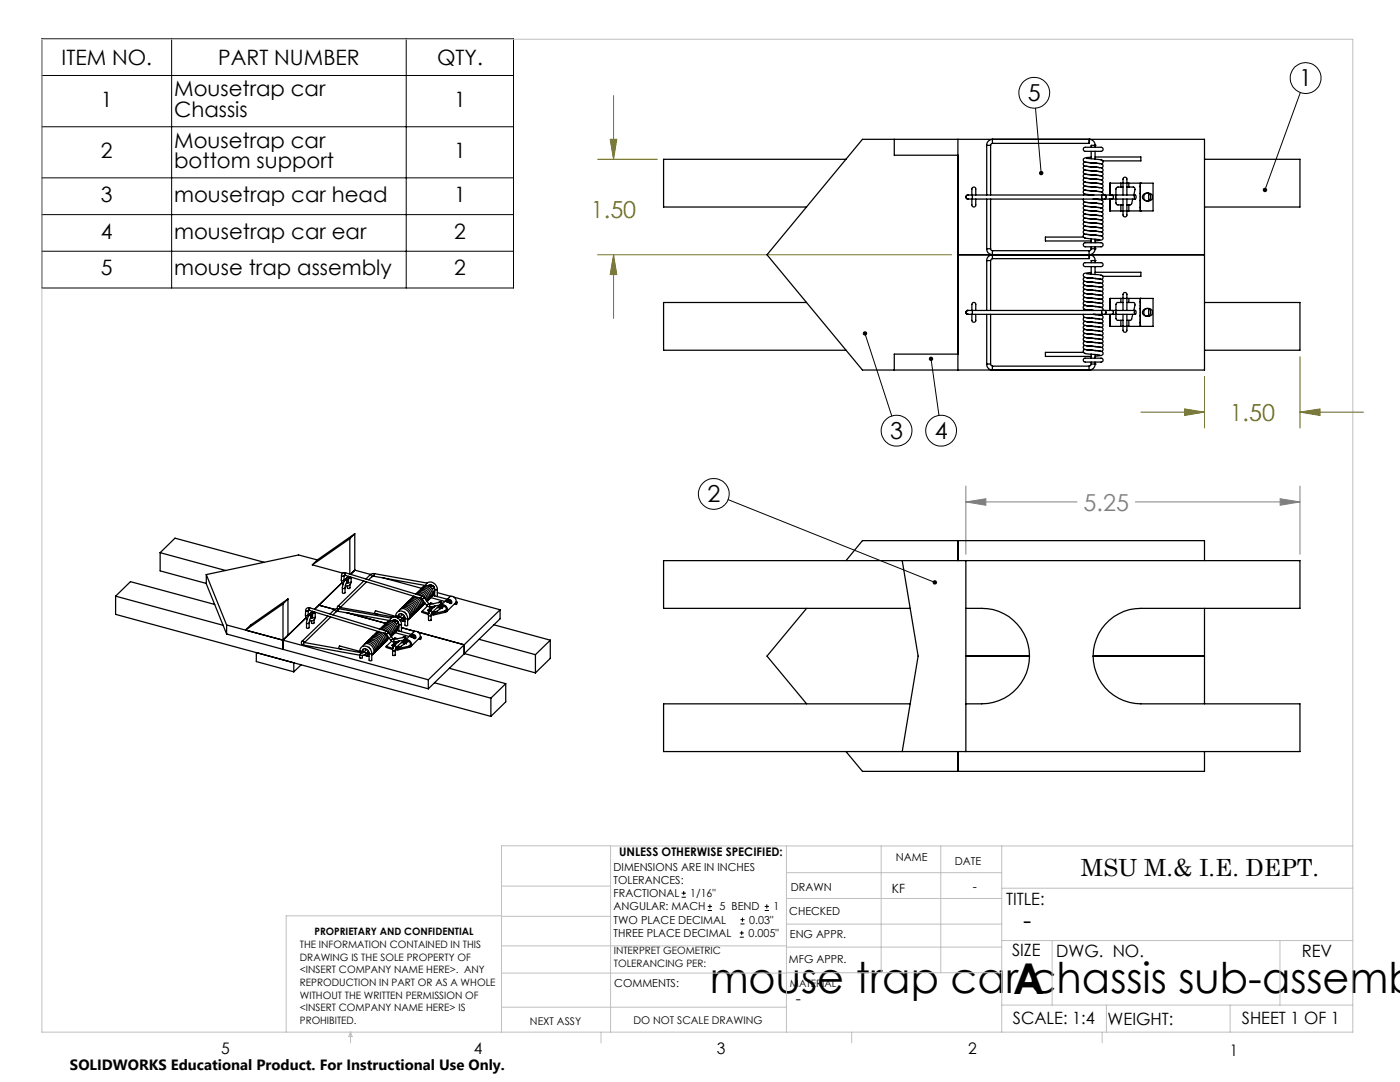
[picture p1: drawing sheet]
<svg xmlns="http://www.w3.org/2000/svg" width="279mm" height="216mm" viewBox="0 0 279 216" stroke-linecap="round" stroke-linejoin="round" font-family="sans-serif">
<g fill="none" stroke="#000" stroke-width=".2">
<path d="M8.4 7.7h94.1v49.8h-94.1zM8.4 15.1h94.1M34.3 7.7v49.8M81.1 7.7v49.8M259.5 18.5l-7.1 19.4M8.4 25.3h94.1M8.4 35.5h94.1M206.7 21.6l1.1 12.9M8.4 42.8h94.1M8.4 50.1h94.1M172.6 66.5l5.4 16.5M185.8 71.6l1.6 11.3"/>
<path d="M145.3 99.7l41.2 16.5M136 179h.9M136 178.2h.9M136.5 177.8v.8M141.3 181.7h.8M141.3 180.9h.8M141.7 180.4v.9M147.6 187h.8M147.6 186.2h.8M147.8 184.4h.8M147.8 183.5h.8M148 185.7v.9"/>
<path d="M148.2 183.1v.8M152.6 181.7h.9M152.6 180.9h.9M153 180.4v.9"/>
<circle cx="206.4" cy="18.5" r="3.1"/>
<circle cx="260.6" cy="15.6" r="3.1"/>
<circle cx="142.4" cy="98.5" r="3.1"/>
<circle cx="178.9" cy="86" r="3.1"/>
<circle cx="187.8" cy="85.9" r="3.1"/>
</g>
<path d="M122.4 19.1v12.7M119.3 31.8h11.9M121.8 27.8h1.3l-.7 4zM119.3 50.8h70.6M122.4 50.8l.7 4h-1.3zM122.4 50.8v12.7M240.4 75.1v10.3M259.4 71.2v14.2M227.7 82.2h12.7M236.4 81.6l4 .6-4 .7zM259.4 82.2l4-.6v1.3zM259.4 82.2h12.7" fill="none" stroke="#808000" stroke-width=".2"/>
<path d="M192.8 97v13.6M255.5 99.5l3.9 .7-3.9 .6zM259.4 97v13.6M192.8 100.2l3.9-.7v1.3zM192.8 100.2h22.1M226.6 100.2h32.8" fill="none" stroke="#808080" stroke-width=".2"/>
<g fill="none" stroke="#c0c0c0" stroke-width=".2">
<path d="M8.4 7.8h261.6v198.2h-261.6zM100.1 176.8h21.7M121.8 168.8v37.2M157 168.8v37.2M157 179.3h42.9M157 174.1h42.9M175.9 168.8v25.3M187.7 168.8v25.3M199.9 177.2h70.1M199.9 168.8v37.2M270 168.8h-169.9v37.2M100.1 194.2h56.9"/>
<path d="M100.1 188.7h56.9M100.1 182.8h21.7M100.1 182.7h-43v23.3M157 194.1h42.9M157 184.4h42.9M157 189h42.9M199.9 187.7h70.1M210 187.7v12.9M255.4 187.7v12.9M70 206v2.1M70 206l.3 .8h-.7zM100.1 201h56.9"/>
<path d="M119.9 206v2.1M170 206v2.1M199.9 200.6h70.1M220 206v2.1M220.8 200.6v5.4M245.5 200.6v5.4"/>
</g>
<path d="M252.2 37.5l-.1 .2a.42 .42 0 0 0 .2 .6l.1-.4-.1 .4a.44 .44 0 0 0 .6-.5 .44 .44 0 0 0-.7-.3zM185.4 71.4a.45 .45 0 0 0 .3 .6 .45 .45 0 0 0 .5-.4 .45 .45 0 0 0-.5-.4l.1 .4-.1-.4zM172.4 66.1a.44 .44 0 0 0 0 .8 .44 .44 0 0 0 .7-.3 .44 .44 0 0 0-.6-.5l.1 .4zM207.4 34.3a.44 .44 0 0 0 .4 .7v-.5v.5a.44 .44 0 0 0 .3-.7 .44 .44 0 0 0-.7 0zM186.2 116l-.1 .1a.45 .45 0 0 0 .3 .5 .45 .45 0 0 0 .6-.2l-.5-.2 .5 .2a.45 .45 0 0 0-.3-.6 .45 .45 0 0 0-.5 .2z" fill="#000"/>
<path d="M236.4 81.6l4 .6-4 .7zM259.4 82.2l4-.6v1.3zM122.4 50.8l.7 4h-1.3zM121.8 27.8h1.3l-.7 4z" fill="#808000"/>
<path d="M192.8 100.2l3.9-.7v1.3zM255.5 99.5l3.9 .7-3.9 .6z" fill="#808080"/>
<g fill="none" stroke="#000" stroke-width=".25">
<path d="M168.8 31.8h-36.4v9.5h28.6M172.1 27.8h68.3v46h-68.3l-19-23zM178.5 27.8v3.2h12.7v39.7h-12.7v3.1M191.2 27.8v46M193.1 38.9a.41 .41 0 0 0-.3 .4 .41 .41 0 0 0 .3 .4M193.1 39.7h.1M193.1 38.9h.1M193.2 39.7h.8M193.2 38.9h.8M193.2 38.9a.41 .41 0 0 0-.4 .4 .41 .41 0 0 0 .4 .4M194 39.7v.3a1.18 1.18 0 0 0 .3 1.3 .86 .86 0 0 0 .4-1.1v-.5M194 38.9v-.5a.86 .86 0 0 1 .3-1.1 .82 .82 0 0 1 .4 1.1v.5"/>
<path d="M194 38.9v.8M194 39.7h25.9M194 38.9h25.9M196.9 29h.8M196.9 29v9.9M196.9 39.7v9.9M197.7 29v9.9M197.7 39.7v9.9M198.1 28.6v-.8a1.14 1.14 0 0 0-1.2 1.2M198.1 28.6l-.4 .4M198.1 28.6h19.3M216.3 39.7v.4l.2 .2 3 .3"/>
<path d="M216.3 29.5l3.2-.1a.46 .46 0 0 1 .6 .4 .46 .46 0 0 1-.6 .4h-2.6a.48 .48 0 0 1-.6-.1 .48 .48 0 0 1 0-.6zM216.4 38l.2-.1a.41 .41 0 0 0-.4 .3 .41 .41 0 0 0 .3 .5l1.8 .2M216.5 33.9l3 .4M216.5 33.9a.39 .39 0 0 0-.3 .4 .39 .39 0 0 0 .2 .4l3.2 .4M216.5 33.1a.41 .41 0 0 0-.3 .5 .41 .41 0 0 0 .4 .3M216.5 35.5a.41 .41 0 0 0-.3 .5 .41 .41 0 0 0 .4 .3M216.5 38.7l-.3 .2M216.5 32.3a.43 .43 0 0 0-.3 .5 .43 .43 0 0 0 .4 .4l2.9 .2M216.5 34.7a.43 .43 0 0 0-.3 .5 .43 .43 0 0 0 .4 .4l2.9 .2M216.5 37.1a.43 .43 0 0 0-.3 .5 .43 .43 0 0 0 .4 .4l2.9 .2M216.7 38l2.1 .2a1.36 1.36 0 0 1 1.3 .4v.3M216.7 33.2l1.1 .1a3.8 3.8 0 0 1 2.3 .5v.3l-.3 .2"/>
<path d="M216.7 35.6l1.1 .1a3.5 3.5 0 0 1 2.3 .4v.4l-.3 .2M216.8 32.4l2.9 .3a.43 .43 0 0 1 .4 .3 .43 .43 0 0 1-.3 .5M216.8 34.8l3.1 .3a.41 .41 0 0 1 .2 .5 .41 .41 0 0 1-.3 .3M216.8 31.6l3.1 .3M216.8 34l3.1 .4M216.8 36.4l3.1 .4M216.8 37.2l.8 .1a4.8 4.8 0 0 1 2.5 .4v.4l-.3 .2M216.9 38.8l1.3 .1M217.4 27.8h.1a1.13 1.13 0 0 1 1 1.2M217.4 27.8v.8v-.8M217.4 27.8h.1M217.8 31.4l-1.2 .1a.41 .41 0 0 0-.4 .3 .41 .41 0 0 0 .2 .5l3.2 .4"/>
<path d="M217.8 32.5h.1M217.8 34.1h.1M217.8 34.9h.1M217.8 36.5h.1M217.8 37.3h.1M217.8 38.1h.1M217.8 38.9h.1M217.8 30.2v1.5M217.8 33.3h.1M217.8 35.7h.1M218.2 39.7l1.7 .2a.41 .41 0 0 1 .2 .4 .41 .41 0 0 1-.3 .4M218.2 39.7l1.3 .1"/>
<path d="M218.5 38.1h.1M218.5 36.5h.1M218.5 35.7h.1M218.5 35h.1M218.5 34.1h.1M218.5 33.3h.1M218.5 32.6h.1M218.5 31.3h9.2v.8h-7.6M218.5 29h.1M218.5 29h-.7v.4M218.5 29v.4M218.5 30.2v1.6"/>
<path d="M218.5 37.3v.1M218.5 39.7v.1M219.5 36.7l-2.9-.4a.38 .38 0 0 0-.4 .3 .38 .38 0 0 0 .2 .5l3.1 .3M219.7 31.9a.44 .44 0 0 1 .4 .4 .44 .44 0 0 1-.2 .4M219.7 34.3a.43 .43 0 0 1 .4 .4 .43 .43 0 0 1-.3 .4M219.7 36.7a.41 .41 0 0 1 .4 .3 .41 .41 0 0 1-.3 .5M219.9 39.7h.6M219.9 38.9h.6M219.9 38.9v.8M220.1 39.7l-.3 .2M220.5 38.9a.43 .43 0 0 1 .2 .4 .43 .43 0 0 1-.2 .4M220.5 39.7h1.4"/>
<path d="M220.5 38.9h1.4M221.5 39.7v2.4h2.2M221.9 38.9h.9M221.9 39.7h.9M221.9 38.9a.42 .42 0 0 1 .3 .4 .42 .42 0 0 1-.3 .4M222.7 39.7l.1 1 .2 .2h.7M222.8 38.9a.55 .55 0 0 0 0 .8M222.8 39.7h3.8M222.8 38.9h3.8M223.7 37.3h-.6l-.3 .2-.1 1.4M223.7 37.3h.4M223.7 36.5h.4"/>
<path d="M223.7 36.5v.8M223.7 36.5h-2.2v2.4M224.1 36.5v-.4a.47 .47 0 0 1 .4-.8 .47 .47 0 0 1 .4 .8v.4M224.1 36.5h.8M224.1 36.5v2.4M224.1 39.7v2.4M224.9 37.3h.4M224.9 36.5h.4M224.9 36.5v2.4M224.9 39.7v2.4M225.3 37.3l1.1 .1 .1 .4-.2 1.1M225.3 36.5v.8"/>
<path d="M225.3 36.5h2.3M226.1 39.7l-.3 1.1-.5 .1M226.5 38.9a.4 .4 0 0 1 .2 .4 .4 .4 0 0 1-.2 .4l-.1-.2zM227.6 36.5h2.5v5.6h-2.5M227.6 36.5h.1M227.6 36.5v5.6M228.2 38.8a1.07 1.07 0 0 1 1.8 .4 .99 .99 0 0 1-1 .9 .99 .99 0 0 1-1-.9zM228.5 38.7a.7 .7 0 0 1 .9 0 .7 .7 0 0 1 .2 .9 .72 .72 0 0 1-1 .4 .72 .72 0 0 1-.2-1.1zM229.2 38.6v1.4M240.4 31.8h19v9.5h-19M191.2 50.8h49.2M196.9 49.6l.1 .6a1.12 1.12 0 0 0 1.1 .6"/>
<path d="M196.9 49.6h.8M196.9 52h.8M196.9 52v9.9M197.7 49.6l.4 .4M197.7 52v9.9M198.1 50.8a1.14 1.14 0 0 0-1.2 1.2M198.1 51.6l-.4 .4M198.1 50v.8M198.1 50.8v.8M198.1 50h19.3M198.1 51.6h19.3M216.3 47.3h-7.7v.8h9.2"/>
<path d="M216.3 52.5l.1-.1h3.1a.45 .45 0 0 1 .6 .4 .45 .45 0 0 1-.6 .4h-2.6a.46 .46 0 0 1-.6-.1 .46 .46 0 0 1 0-.6zM216.3 48.5l3.2-.1a.46 .46 0 0 1 .6 .4 .46 .46 0 0 1-.6 .4h-2.6a.48 .48 0 0 1-.6-.1 .48 .48 0 0 1 0-.6zM216.4 42.7l3.1 .3M216.5 56.9l3 .4M216.5 47.5l3 .3M216.5 56.1a.43 .43 0 0 0-.3 .5 .43 .43 0 0 0 .4 .4M216.5 58.5a.43 .43 0 0 0-.3 .5 .43 .43 0 0 0 .4 .4M216.5 44.3a.41 .41 0 0 0-.3 .5 .41 .41 0 0 0 .4 .3M216.5 45.9a.43 .43 0 0 0-.3 .5 .43 .43 0 0 0 .4 .3l2.9 .3M216.5 46.7a.41 .41 0 0 0-.3 .5 .41 .41 0 0 0 .4 .3M216.5 42.7a.42 .42 0 0 0-.3 .5 .42 .42 0 0 0 .5 .3l2.9 .4M216.5 40.3l-.2 .2-.1 .4a2.06 2.06 0 0 0 1.8 .4l1.6 .2"/>
<path d="M216.5 56.9a.41 .41 0 0 0-.3 .4 .41 .41 0 0 0 .2 .4l3.2 .4M216.5 55.4a.41 .41 0 0 0-.3 .4 .41 .41 0 0 0 .4 .4l2.9 .2M216.5 57.7a.43 .43 0 0 0-.3 .5 .43 .43 0 0 0 .4 .4l2.9 .2M216.5 41.9a.41 .41 0 0 0-.3 .4 .41 .41 0 0 0 .4 .4M216.5 43.5a.42 .42 0 0 0-.3 .4 .42 .42 0 0 0 .3 .4l3 .3M216.6 41.1h-.1a.41 .41 0 0 0-.3 .3 .41 .41 0 0 0 .2 .4l3.1 .4M216.7 56.2l1.1 .1a3.8 3.8 0 0 1 2.3 .5v.4l-.3 .1M216.7 58.6l1.1 .1a4.3 4.3 0 0 1 2.3 .4v.4l-.3 .2M216.7 46.7l2.4 .3a.94 .94 0 0 1 1 .3v.4l-.2 .2-1.4 .1M216.7 44.3l2.2 .3a1.08 1.08 0 0 1 1.2 .3 .38 .38 0 0 1-.1 .5 .38 .38 0 0 1-.5 0l-2.7-.2M216.8 55.4l.7 .1a4.7 4.7 0 0 1 2.6 .4v.4l-.3 .3M216.8 57.8l.3 .1a7.7 7.7 0 0 1 3 .4v.4l-.3 .2"/>
<path d="M216.8 54.6l3.1 .4M216.8 57l3.1 .4M216.8 59.4l3.1 .4M216.8 40.4l3 .3a.41 .41 0 0 1 .3 .4 .41 .41 0 0 1-.4 .4h.2M216.8 41.2l2.9 .3a.41 .41 0 0 1 .4 .3 .41 .41 0 0 1-.3 .5M216.8 42.8l3.1 .3a.43 .43 0 0 1 .2 .5 .43 .43 0 0 1-.4 .3M216.8 42l.5 .1a6.1 6.1 0 0 1 2.8 .4v.4l-.3 .2M216.8 43.6l2.9 .3a.43 .43 0 0 1 .4 .3 .43 .43 0 0 1-.3 .5M216.8 46l2.9 .2a.43 .43 0 0 1 .4 .4 .43 .43 0 0 1-.3 .5M217.3 50.8l.1 .8zM217.4 50.8h.1a1.13 1.13 0 0 1 1 1.2M217.4 50v.8"/>
<path d="M217.4 50.8h.1M217.8 54.4l-1.2 .1a.43 .43 0 0 0-.4 .4 .43 .43 0 0 0 .2 .4l3.2 .4M217.8 49.6l-.4 .4M217.8 40.5h.1M217.8 41.3h.1M217.8 42.9h.1M217.8 43.7h.1M217.8 45.3h.1M217.8 46.1h.1M217.8 46.8h.1M217.8 55.5h.1M217.8 56.3h.1"/>
<path d="M217.8 57.1h.1M217.8 57.9h.1M217.8 58.7h.1M217.8 59.5h.1M217.8 49.6h.7M217.8 42.1h.1M217.8 44.5h.1M217.8 47.7v.7M217.8 49.2v.4M217.8 53.2v1.5M218.5 49.6l-.1 .6a1.06 1.06 0 0 1-1 .6M218.5 46.9h.1"/>
<path d="M218.5 46.1h.1M218.5 45.3h.1M218.5 44.5h.1M218.5 43.7h.1M218.5 42.9h.1M218.5 42.1h.1M218.5 41.3h.1M218.5 40.5h.1M218.5 58.8h.1M218.5 58h.1M218.5 56.4h.1M218.5 55.6h.1"/>
<path d="M218.5 54.3h9.2v.8h-7.6M218.5 49.6h.1M218.5 52h-.7v.4M218.5 52h.1M218.5 47.7v.7M218.5 49.2v.4M218.5 52v.4M218.5 53.2v1.6M218.5 57.2h.1M218.5 59.5v.1M219.5 45.4l-2.8-.2a.39 .39 0 0 0-.5 .1 .39 .39 0 0 0 .2 .6l3.2 .3M219.5 59.7l-2.9-.3a.38 .38 0 0 0-.4 .3 .38 .38 0 0 0 .2 .4l3.1 .4"/>
<path d="M219.7 54.9a.41 .41 0 0 1 .4 .4 .41 .41 0 0 1-.2 .4M219.7 57.3a.41 .41 0 0 1 .4 .4 .41 .41 0 0 1-.3 .4M219.7 59.7a.41 .41 0 0 1 .4 .4 .41 .41 0 0 1-.3 .4M219.7 45.5a.42 .42 0 0 1 .4 .3 .42 .42 0 0 1-.2 .5M223.7 59.5h.4M223.7 40.9h.4M223.7 42.1h.4M223.7 59.5h-2.2v2.4M223.7 40.9v1.2M223.7 59.5v.9M224.1 59.5v-.4a.44 .44 0 0 1 .2-.6 .44 .44 0 0 1 .6 .3v.7M224.1 42.1v.4a.47 .47 0 0 0 .4 .8 .47 .47 0 0 0 .4-.8v-.4"/>
<path d="M224.1 59.5h.8M224.1 42.1h.8M224.1 59.5v2.4M224.9 59.5h.4M224.9 40.9h.4M224.9 42.1h.4M224.9 59.5v2.4M225.3 40.9v1.2M225.3 59.5v.9M225.3 59.5h2.3M225.3 42.1h2.3M227.6 59.5h2.5v5.6h-2.5"/>
<path d="M227.6 59.5h.1M227.6 42.1h.1M227.6 59.5v5.6M161 60.4h-28.6v9.5h36.4M193.1 61.9a.39 .39 0 0 0-.3 .4 .39 .39 0 0 0 .3 .4M193.1 62.7h.1M193.1 61.9h.1M193.2 62.7h.8M193.2 61.9h.8M193.2 61.9a.39 .39 0 0 0-.4 .4 .39 .39 0 0 0 .4 .4M194 61.9v-.7a.52 .52 0 0 1 0-.6 .52 .52 0 0 1 .6-.1l.1 1.4M194 62.7v.6a.83 .83 0 0 0 .3 1 .8 .8 0 0 0 .4-1v-.6"/>
<path d="M194 61.9v.8M194 62.7h25.9M194 61.9h25.9M196.9 72.6a1.06 1.06 0 0 0 1.2 1.2v-.7M196.9 72.6h.8M196.9 62.7v9.9M197.7 72.6l.2 .4h.2M197.7 62.7v9.9M198.1 73.1h19.3M216.3 62.7l-.1 .4 .3 .2 3 .3M216.3 70.3h-7.7v.8h9.2M216.3 71.6l.1-.1h3.1a.45 .45 0 0 1 .6 .4 .45 .45 0 0 1-.6 .3h-2.6a.46 .46 0 0 1-.6 0 .46 .46 0 0 1 0-.6z"/>
<path d="M216.4 65.7l3.1 .3M216.5 70.5l3 .3M216.5 67.3a.41 .41 0 0 0-.3 .5 .41 .41 0 0 0 .4 .3M216.5 68.9a.41 .41 0 0 0-.3 .5 .41 .41 0 0 0 .4 .3l2.9 .3M216.5 69.7a.41 .41 0 0 0-.3 .5 .41 .41 0 0 0 .4 .3M216.5 65.7a.43 .43 0 0 0-.3 .5 .43 .43 0 0 0 .5 .4l2.9 .3M216.5 61.7l-.3 .2M216.5 63.3l-.2 .2-.1 .4a8.4 8.4 0 0 0 3.3 .6h.1M216.5 64.9a.43 .43 0 0 0-.3 .5 .43 .43 0 0 0 .4 .4M216.5 66.5a.39 .39 0 0 0-.3 .4 .39 .39 0 0 0 .3 .4l3 .3M216.5 60.1a.41 .41 0 0 0-.3 .5 .41 .41 0 0 0 .4 .4l2.9 .2M216.6 64.1h-.1a.41 .41 0 0 0-.3 .4 .41 .41 0 0 0 .2 .4l3.1 .3"/>
<path d="M216.6 60.9l-.2 .1M216.6 60.9a.41 .41 0 0 0-.4 .4 .41 .41 0 0 0 .3 .4l1.8 .2M216.7 69.8l2.4 .2a.86 .86 0 0 1 1 .4v.3l-.2 .2-1.4 .2M216.7 67.4l2.2 .2a1.02 1.02 0 0 1 1.2 .3v.4l-.3 .2M216.7 61h.4a7.8 7.8 0 0 1 3 .6v.3M216.8 68.2l3.1 .3M216.8 63.4l3 .3a.43 .43 0 0 1 .3 .5 .43 .43 0 0 1-.4 .4M216.8 64.2l2.9 .3a.43 .43 0 0 1 .4 .4 .43 .43 0 0 1-.3 .4M216.8 65.8l3.1 .3a.43 .43 0 0 1 .2 .5 .43 .43 0 0 1-.4 .4M216.8 65l.5 .1a6.1 6.1 0 0 1 2.8 .4v.4l-.3 .2M216.8 66.6l2.9 .3a.43 .43 0 0 1 .4 .3 .43 .43 0 0 1-.3 .5M216.8 69l.7 .1a4.7 4.7 0 0 1 2.6 .4v.4l-.3 .2"/>
<path d="M216.8 60.2l2.5 .2a.72 .72 0 0 1 .8 .4v.3l-.3 .2M216.9 61.8l1.3 .1M217.8 60.3h.1M217.8 61.1h.1M217.8 63.5h.1M217.8 64.3h.1M217.8 65.1h.1M217.8 65.9h.1M217.8 66.7h.1M217.8 67.5h.1M217.8 68.3h.1M217.8 69.1h.1"/>
<path d="M217.8 69.9h.1M217.8 72.6l-.2 .4h-.2M217.8 72.6h.7M217.8 61.9h.1M217.8 70.7v.8M217.8 72.2v.4M218.2 62.7l1.7 .2a.41 .41 0 0 1 .2 .4 .41 .41 0 0 1-.3 .4M218.2 62.7l1.3 .1M218.5 70h.1M218.5 69.1h.1M218.5 67.6h.1M218.5 66.7h.1"/>
<path d="M218.5 65.2h.1M218.5 64.3h.1M218.5 63.6h.1M218.5 62.8h.1M218.5 61.2h.1M218.5 60.4h.1M218.5 72.6a.99 .99 0 0 1-1.2 1.1l.1-.6M218.5 72.6h.1M218.5 65.9v.1M218.5 68.3v.1M218.5 70.7v.8M218.5 72.2v.4"/>
<path d="M219.5 68.4l-2.8-.2a.39 .39 0 0 0-.5 .2 .39 .39 0 0 0 .2 .5l3.2 .4M219.7 68.5a.41 .41 0 0 1 .4 .4 .41 .41 0 0 1-.2 .4M219.9 64.5l-.2 .1M219.9 62.7h.6M219.9 61.9h.6M219.9 61.9v.8M220.1 62.7l-.3 .2M220.5 61.9a.41 .41 0 0 1 .2 .4 .41 .41 0 0 1-.2 .4M220.5 62.7h1.4M220.5 61.9h1.4M221.5 62.7v2.4h2.2M221.9 61.9h.9"/>
<path d="M221.9 62.7h.9M221.9 61.9a.4 .4 0 0 1 .3 .4 .4 .4 0 0 1-.3 .4M222.7 62.7l.1 1 .3 .2h.6M222.8 61.9a.52 .52 0 0 0 0 .8M222.8 62.7h3.8M222.8 61.9h3.8M223.7 60.4h-.7l-.2 .1-.1 1.4M223.7 60.4h.4M223.7 63.9h.4M223.7 65.1h.4M223.7 63.9v1.2M224.1 65.1v.4a.43 .43 0 0 0 .2 .7 .43 .43 0 0 0 .6-.4v-.7"/>
<path d="M224.1 65.1h.8M224.1 62.7v2.4M224.9 60.4h.4M224.9 63.9h.4M224.9 65.1h.4M224.9 62.7v2.4M225.3 60.4h1.1l.1 .5-.2 1M225.3 63.9v1.2M225.3 65.1h2.3M226.1 62.7l-.3 1-.5 .2M226.5 61.9a.4 .4 0 0 1 .2 .4 .4 .4 0 0 1-.2 .4l-.1-.2zM227.6 65.1h.1"/>
<path d="M228.2 61.9a1.01 1.01 0 0 1 1.1-.4 1.01 1.01 0 0 1 .7 .9 1.02 1.02 0 0 1-1.1 .7 1.02 1.02 0 0 1-.9-.9zM228.5 61.7a.7 .7 0 0 1 .9 0 .7 .7 0 0 1 .2 .9 .73 .73 0 0 1-1.1 .3 .73 .73 0 0 1 0-1.2zM229.2 61.6v1.5M240.4 60.4h19v9.5h-19M23.1 119v3.6l74.9 20.3M23.1 119l21.5 5.8M23.1 119l2.9-2.9 16.9 4.5M32 110.3l13 3.5M32 110.3l2.9-2.9 17.8 4.8M32 110.3v3.6l9.2 2.5M41.2 114.7l4 10M41.2 114.7v1.8l4 10"/>
<path d="M57.5 119.5l-7.5 5.2-1 1 7.5-5.2M57.5 119.5l-1 1M57.5 119.5v7.3l-1 .9M62.3 112.7l6.1 1.7M63.3 111.7l-1 1M63.3 111.7l-3.7-1-18.4 4M68.1 115.7l.2 .6 .2 .3M68.1 115.7l.3 .2 .3-.2M68.2 114.8a.3 .3 0 0 0 .5 .1M68.2 114.8l-.1 .9M68.3 117.3v1l.2 .1 .4-.1v-1M68.3 117.3l.2 .1 .4-.1"/>
<path d="M68.7 115.7v.3M68.7 114.9v.8M68.8 114.8l-.1 .1M68.8 114.8h.1M68.8 114.8l15.3 4.6M68.9 115.8l-.4 .5-.2 1M68.9 115.8a.27 .27 0 0 1 .3 0 .27 .27 0 0 1 .1 .4M68.9 115.7a.27 .27 0 0 1 .4 .1 .27 .27 0 0 1 0 .3M68.9 115.7v.1M69 114.3h-.5l-.3 .5M69 114.3l-.2 .5M69 114.3l15.2 4.6"/>
<path d="M69.3 116.2l-.4 1.1M69.3 116.1v.2M69.3 116.1v.1M69.3 116.3h.1M69.4 116.1h-.1M69.5 116.2l-.1 .2h-.3M69.5 115.6h-.3l-.3 .1M69.5 116.2l.2 .1 .4-.1M69.5 115l-.8 .9M69.6 115.3v-.1a.25 .25 0 0 1 .3-.1 .25 .25 0 0 1 .2 .3h-.3zM69.6 115.3l-.1 .9M69.8 107.5l-7.5 5.2"/>
<path d="M69.8 107.5v7M69.8 116.7v.6l-.1 .1-.4-.1v-.4M70.1 116.2a.81 .81 0 0 1-1.2 .7M70.1 115.3v.9M70.8 113.8l-.8 .8M70.8 113.8l3.1 .8M70.8 106.5l-7.5 5.2M70.8 106.5l-1 1M70.8 106.5v7.3M72.6 115.9l-5.1 5.1M73.2 116.1l-5.3 5.1M73.9 114.7a.28 .28 0 0 1 .3 .1 .28 .28 0 0 1 0 .3"/>
<path d="M73.9 114.7l-.9 .8M74.2 115.1l-.6 .6M74.7 115l-.5 .1M74.7 115l10.2 1.8a1.13 1.13 0 0 1 1.2-.7 1.13 1.13 0 0 1 1 .8l.2 .7M74.8 114.5l-.3-.1-.6 .3M74.8 114.5l-.2 .2 .1 .3M74.8 114.5l10.4 1.8M76.4 115.3l7.8 2.1M81.6 119.9a1.13 1.13 0 0 1 1.2-.4 1.13 1.13 0 0 1 .8 .9 1.04 1.04 0 0 1-.3 1.4M81.9 119.6a1.3 1.3 0 0 1 1.8 .1 1.3 1.3 0 0 1 0 1.8l-.1 .1M82.5 119l-.1 .1M82.7 119l-.6 .4"/>
<path d="M83 118.5a1.31 1.31 0 0 1 2 1.2M83.1 118.6l.4-.1 .8 .5M83.1 118.4a1.22 1.22 0 0 1 1.4-.2 1.22 1.22 0 0 1 .7 1.1v.6M83.4 118.1a1.33 1.33 0 0 1 1.7 .1 1.33 1.33 0 0 1 .2 1.7l-.1 .1M83.6 117.9a1.33 1.33 0 0 1 1.7 0 1.33 1.33 0 0 1 .3 1.7l-.3 .3M83.6 119.3a1.27 1.27 0 0 1 .2 2.1M83.9 117.7a1.22 1.22 0 0 1 1.3-.3 1.22 1.22 0 0 1 .8 1.1l-.1 .8-.4 .4M84.1 119.4l.1 .2M84.1 117.4a1.28 1.28 0 0 1 1.5-.1 1.28 1.28 0 0 1 .7 1.3l-.2 .6-.3 .2M84.2 118.9l.5 .4M84.2 118.9l-.1 .5M84.2 119.6l.9 1.2"/>
<path d="M84.3 117.2a1.24 1.24 0 0 1 1.4-.2 1.24 1.24 0 0 1 .8 1.1 .92 .92 0 0 1-.4 1.1M84.4 119.8l.1 .2a.94 .94 0 0 1-.4 1.1M84.7 119.3l-.5 .3M84.7 119.3l.8 1.1M85.5 116.9a.76 .76 0 0 1 .9-.1 .76 .76 0 0 1 .3 .8M85.9 119.2l2.9 .8M86 116.7v.3l-.4-.1M86.1 116.9h.1M86.1 116.9a.28 .28 0 0 1 .4 0 .28 .28 0 0 1 0 .4M86.1 116.9l-.2 .3M86.4 118.8l2.8 .8M86.5 118l.2 .1"/>
<path d="M86.5 117.3l-.2 .2M86.6 117.2l-.1 .1M86.7 117.6l.2 .1 .4-.1M86.7 117.6v1.3M87.3 117.6l-.1 1.4M87.3 118.3l2.7 .7M88.9 119.9a.64 .64 0 0 1 .8-.3 .64 .64 0 0 1 .4 .8zM89.5 119.8l-.3 .3M89.7 119.8l-.2 .4M90.6 119.2l9.2 2.5M168.8 111.9l3.3-4h68.3v4M180.1 111.9l3.1 19-3.1 19.1"/>
<path d="M191.2 107.9v4M192.8 111.9v38.1M45.2 124.7l11.3 3M45.2 124.7v1.8M45.2 126.5l11.3 3.1M51.2 130.2l7.4 2.1v1.8l-7.4-2.1zM56.5 127.7l29 7.9M56.5 129.6l29 7.8M56.5 120.5v9.1M60.1 132.6l-1.5 1.5M60.3 128a.45 .45 0 0 0-.1 .5 .45 .45 0 0 0 .4 .2M60.3 128h.2l.2 .2"/>
<path d="M60.6 128.2h.1M60.6 128.7l11.4 2.1M60.7 128.2l-.2 .4 .1 .1M60.7 128.2l11.4 2M61 122.7l.3 .9M61 122.7l.1 .2 .4-.2M61 121.8a.3 .3 0 0 0 .5 0M61 121.8v.9M61.1 123.3l-4.6 4.4M61.2 124.3v1l.1 .1 .4-.1v-1M61.2 124.3l.1 .1 .4-.1M61.5 122.7l.1 .3"/>
<path d="M61.5 121.8v.9M61.7 121.8h-.2M61.7 121.8h.1M61.7 121.8l15.2 4.6M61.7 122.8l-.4 .8-.1 .7M61.7 122.8a.27 .27 0 0 1 .4 0 .27 .27 0 0 1 0 .4M61.7 122.8a.26 .26 0 0 1 .4 0 .26 .26 0 0 1 0 .3M61.8 121.3h-.5l-.3 .5M61.8 121.3l-.1 .5M61.8 121.3l15.2 4.6M62.1 123.2l-.3 .6-.1 .5M62.1 123.1l.1 .2"/>
<path d="M62.1 123.1v.1M62.2 123.3h.1M62.2 123.1h-.1M62.4 123.2l-.2 .2h-.3M62.4 122.6h-.3l-.3 .2M62.4 123.2l.1 .1 .4-.1M62.4 122l-.9 .8M62.4 122.3v.9M62.4 122.2a.25 .25 0 0 1 .3-.1 .25 .25 0 0 1 .2 .2 .27 .27 0 0 1-.3 .1 .27 .27 0 0 1-.2-.2zM62.7 123.7v.6l-.2 .1-.3-.1v-.4M62.8 121.6l5.5-5.3zM62.9 123.2l-.1 .3-.3 .3-.7 .1"/>
<path d="M62.9 122.3v.9M63.6 120.8l3.2 .8M65.4 122.9l-5.1 5.1M66 123.1l-5.3 5.1M66.7 121.7a.28 .28 0 0 1 .3 0 .28 .28 0 0 1 .1 .4M66.7 121.7l-.8 .8M67.1 122.1l-.7 .6M67.5 121l-.2 .4M67.5 121h.2l.1 .2M67.6 122l-.5 .1M67.6 122l10.2 1.8a1.13 1.13 0 0 1 1.1-.7 1.13 1.13 0 0 1 1 .8l.2 .7M67.6 121.5h-.6l-.3 .2"/>
<path d="M67.6 121.5l-.1 .3 .1 .2M67.6 121.5l10.5 1.8M67.8 121.2h.1M67.9 121.2l-.2 .3M67.9 121.2l10.7 1.9M68.3 129.6l-.6-.2v-.5l4.1 1.1M69.3 122.3l7.8 2.1M71.8 129.9a1.14 1.14 0 0 1 1-1 1.14 1.14 0 0 1 1.2 .8l.2 .7M71.8 130.7v.5l.1 .1h.4v-.5M71.8 129.9l.2 .1 .3-.1M71.8 129.9v.3M72.1 130.2h.2"/>
<path d="M72.1 130.2l-.2 .2 .1 .4M72.3 129.9a.62 .62 0 0 1 .6-.5 .62 .62 0 0 1 .6 .5l.2 .5M72.3 130.1l.3 .1M72.3 129.9v.3M72.4 129.6l.2 .5M72.4 129a1.16 1.16 0 0 1 1.2-.5 1.16 1.16 0 0 1 .9 .9 1.06 1.06 0 0 1-.3 1.3M72.6 130.2h-.3M72.6 130.2a.27 .27 0 0 1 .3 0 .27 .27 0 0 1 .1 .3M72.6 130.7l.7 .2M72.7 128.6a1.17 1.17 0 0 1 2.1 .5v.9l-.4 .5M72.9 129.5l.1 .2M73 130.5l-.4 .2-.6 .1"/>
<path d="M73 128.3a1.32 1.32 0 0 1 1.7 0 1.32 1.32 0 0 1 .3 1.7l-.4 .3M73.2 130.4h.2M73.2 129.6l-.6 .6M73.2 128.1a1.3 1.3 0 0 1 1.8 .1 1.3 1.3 0 0 1-.1 1.8M73.3 130.9l.4 .1M73.4 130.1l.2 .1M73.5 127.8a1.32 1.32 0 0 1 1.7 .1 1.32 1.32 0 0 1 .2 1.8l-.3 .1M73.6 130l-.6 .5M73.7 127.8a1.07 1.07 0 0 1 1.1-.6 1.07 1.07 0 0 1 .9 .8 1.08 1.08 0 0 1-.4 1.6M73.7 130.4a.32 .32 0 0 0-.4 .1 .32 .32 0 0 0 0 .4M73.7 130.4v1.3l.2 .2 .3-.1v-1.4M73.7 130.4l.1 .1 .4-.1"/>
<path d="M73.7 129.1l-.1 .1M74 129.5l-.1 .1M74 127.4a1.23 1.23 0 0 1 1.3-.3 1.23 1.23 0 0 1 .8 1.1 1.03 1.03 0 0 1-.4 1.1M74.2 127.1a1.33 1.33 0 0 1 1.7 0 1.33 1.33 0 0 1 .4 1.6l-.4 .4M74.5 126.9a1.16 1.16 0 0 1 1.9 .5 1.09 1.09 0 0 1-.2 1.4M74.8 126.6a1.32 1.32 0 0 1 1.7 .2 1.32 1.32 0 0 1 0 1.8h-.1M75 121.9l-.2 .3v.2l.7 .2M75 121.9l4 1.1M75.6 126l-.6 .4M75.7 125.7a1.25 1.25 0 0 1 1.4-.3 1.25 1.25 0 0 1 .7 1.3M75.9 125.6l.4-.1 .9 .4M76 125.4a1.22 1.22 0 0 1 1.3-.2 1.22 1.22 0 0 1 .8 1.1l-.1 .6"/>
<path d="M76.2 125.1a1.33 1.33 0 0 1 1.7 .1 1.33 1.33 0 0 1 .3 1.7l-.3 .2M76.4 125a1.31 1.31 0 0 1 1.7-.1 1.31 1.31 0 0 1 .4 1.7l-.3 .3M76.5 126.3a1.22 1.22 0 0 1 .2 2M76.7 124.7a1.22 1.22 0 0 1 1.3-.3 1.22 1.22 0 0 1 .8 1.1l-.1 .8-.3 .4M76.9 126.4l.2 .2M77 124.4a1.32 1.32 0 0 1 1.7 .1 1.32 1.32 0 0 1 .2 1.7l-.2 .2M77 125.9l.5 .4M77 125.9l-.2 .4 .1 .1M77.1 126.6l.9 1.1M77.1 129v.2l1.3 .4M77.1 129l1.3 .4M77.2 124.2a1.33 1.33 0 0 1 1.7 0 1.33 1.33 0 0 1 .3 1.6l-.3 .4"/>
<path d="M77.3 126.8v.2a1 1 0 0 1-.4 1.1M77.5 126.3l-.4 .3M77.5 126.3l.9 1.1M77.6 127.2l-.4 .7M78 127.7a.72 .72 0 0 0 .8 .4M78.1 128l-1 1M78.3 128.7l.3 .3M78.3 128.7v.1M78.3 123.9a.76 .76 0 0 1 .9-.1 .76 .76 0 0 1 .4 .8M78.4 129.8v.9l.1 .1 .4-.1v-.9M78.4 129.8l.2 .1 .3-.1M78.4 129.4h.1"/>
<path d="M78.4 127.4l.3 .2M78.4 127.4l-.4 .3M78.4 129.3v.1M78.7 128.9l-.3 .4v.5M78.7 127.6l-.1 .2 .2 .3M78.7 128.9a.25 .25 0 0 1 .3 0 .25 .25 0 0 1 0 .4M78.8 126.2l2.8 .8M78.8 123.7l.1 .3-.5-.1M79 122.9a1.14 1.14 0 0 1 1-1 1.14 1.14 0 0 1 1.2 .8l.2 .7M79 122.9l.2 .1 .3-.1M79 122.9v.3M79 128.1l-.7 .6"/>
<path d="M79 123.9a.29 .29 0 0 1 .3 0 .29 .29 0 0 1 .1 .4l-.3 .2M79 123.9h.1M79 123.9l-.3 .2M79 129.3l-.1 .5M79.1 128.1l-.8 .8M79.1 128v.1M79.2 125.8l2.9 .8M79.3 129.4l-.3 .1M79.3 125l.3 .1M79.3 127.5l-.5-.2-.3 .3M79.5 122.9a.68 .68 0 0 1 .7-.4 .68 .68 0 0 1 .6 .6v.3M79.5 128.1h-.4"/>
<path d="M79.5 124v.3l-.2 .1M79.5 123.1l.2 .1M79.5 122.9v.4M79.5 128.1h.1M79.5 128v.1M79.6 122.6l.2 .5M79.6 122a1.16 1.16 0 0 1 1.2-.5 1.16 1.16 0 0 1 .9 .9l.1 .3a.98 .98 0 0 1-.4 1.1M79.6 124.6l.1 .1 .4-.1M79.6 124.6v1.3M79.7 129.1h-.5M79.7 127.9l-1 1M79.7 129.1l-.4 .3"/>
<path d="M79.7 123.2l-.4 .1M79.7 123.2a.27 .27 0 0 1 .4 0 .27 .27 0 0 1 0 .3M79.8 123.8l.7 .1M79.9 121.6a1.17 1.17 0 0 1 2 .5l.1 .9-.4 .5M80 122.4l.2 .3M80.1 123.5l-.3 .2M80.1 128.2l.6 .1M80.1 124.6v1.4M80.1 125.2l2.7 .8M80.2 121.3a1.31 1.31 0 0 1 1.8 .2 1.31 1.31 0 0 1-.2 1.8M80.3 128h.4M80.3 123.4h.3"/>
<path d="M80.4 122.6l-.7 .6M80.4 121.1a1.3 1.3 0 0 1 1.8 .2 1.3 1.3 0 0 1-.1 1.7M80.4 127.2h.1M80.4 127.2l.5-.1-2.2 .5M80.5 123.9l.3 .1M80.6 123.1l.2 .1M80.6 127.8h.1M80.6 127.8h.2M80.6 128.3v.3M80.6 127.2h-.2M80.6 120.9a1.07 1.07 0 0 1 1.8 .1 1.24 1.24 0 0 1-.1 1.8M80.6 128.2a.67 .67 0 0 1 .6-.6 .67 .67 0 0 1 .7 .4 .66 .66 0 0 1-.2 1.2l-2.8 .5"/>
<path d="M80.6 128.2l.3 .1M80.6 128.2h.1M80.6 128.2l.5 .2M80.7 123l-.6 .5M80.8 120.8a1.08 1.08 0 0 1 1.1-.6 1.08 1.08 0 0 1 .9 .8 1.04 1.04 0 0 1-.4 1.6M80.8 123.4a.32 .32 0 0 0-.3 .2 .32 .32 0 0 0 0 .3M80.8 127.8l1.7-1.7a.86 .86 0 0 1 1.1 .2 .86 .86 0 0 1 .1 1l-1.7 1.7M80.8 123.4v1.3l.3 .2 .3-.1v-1.4M80.8 123.4l.2 .1 .4-.1M80.8 122.1l-.1 .1M80.9 128.4l-.9 .6-.3 .1M80.9 127.7h-.3l-1.6 1.6"/>
<path d="M80.9 128.2a.53 .53 0 0 1 .8-.1 .53 .53 0 0 1-.1 .8M80.9 128.2v.1M80.9 128.3l.2 .1M81.1 127.5l-.2-.4a.27 .27 0 0 0-.1 .3 .27 .27 0 0 0 .2 .2l-2.2 .5M81.1 122.5v.1M81.2 120.3a1.29 1.29 0 0 1 1.5-.1 1.29 1.29 0 0 1 .6 1.5l-.5 .6M81.2 127.9l-.3 .3M81.3 128h.2M81.3 127.9l-.2 .5M81.4 128h.1M81.4 128l-.2 .1M81.4 127.9l.1 .1"/>
<path d="M81.4 120.1a1.33 1.33 0 0 1 1.6 0 1.33 1.33 0 0 1 .4 1.6l-.4 .4M81.5 128h.1M81.6 128.9l-2.3 .5M81.7 126.9a.65 .65 0 0 1 .8-.3 .65 .65 0 0 1 .4 .8zM81.9 128.7l-.3 .2M82 127a.45 .45 0 0 1 .5-.2 .45 .45 0 0 1 .3 .6M82.2 127l.2 .2zM82.2 127.2l.6 .1M82.3 126.9l-.2 .2M82.5 126.8l-.1 .4M82.8 127.4h-.1M83.5 126.2l9.1 2.5v1.8"/>
<path d="M83.5 127.5l.4 .1M83.9 127.1h.1M84 127.1h.1a.26 .26 0 0 1 0 .3 .26 .26 0 0 1-.3 .2zM84.2 122v.2l1.3 .4M84.2 122l1.3 .4M84.7 120.2l-.4 .7M84.8 120.4l-.2 .2M85.1 120.8l.4 .3h.5M85.3 120.9l-1.1 1.1M85.4 121.7l.1 .2 .3 .1M85.4 121.7v.1M85.5 135.6v1.8"/>
<path d="M85.5 122.8v.9l.2 .1 .3-.1v-.9M85.5 122.8l.2 .1 .3-.1M85.5 122.4h.1M85.5 120.4l.3 .2M85.5 120.4l-.4 .4M85.6 122.3l-.1 .1M85.8 120.6v.3l.2 .2M85.8 120.6h.1M85.8 121.9l-.2 .4-.1 .5M85.8 121.9a.25 .25 0 0 1 .4 .1 .25 .25 0 0 1 0 .3M86.1 121.1l-.7 .6M86.2 122.3l-.2 .5"/>
<path d="M86.3 121.1l-.8 .8M86.3 121v.1M86.5 122.4l-.4 .1M86.5 120.5l-.5-.2-.3 .3M86.6 121.1h-.3M86.6 121.1h.1M86.7 121l-.1 .1M86.7 136.2l11.3 3.1M86.8 122.1h-.4M86.8 120.9l-1 1M86.8 122.1l-.3 .3M87.3 121.2h.6"/>
<path d="M87.5 121h.3M87.6 120.2h.1M87.6 120.2l.4-.1-2.2 .5M87.7 120.8h.1M87.7 120.8h.3l1.7-1.7a.86 .86 0 0 1 1.1 .2 .86 .86 0 0 1 .1 1l-1.8 1.7M87.7 121.3v.3M87.7 120.2h-.1M87.8 121.2a.67 .67 0 0 1 .6-.6 .67 .67 0 0 1 .7 .4 .66 .66 0 0 1-.2 1.2l-2.9 .5M87.8 121.2l.3 .1M87.8 121.2h.1M87.8 121.2l.2 .2M88 121.4l-.8 .6-.4 .1"/>
<path d="M88 120.8l-.2-.1-1.6 1.6M88 121.4h.2M88.1 121.2a.52 .52 0 0 1 .8-.1 .52 .52 0 0 1-.1 .8M88.1 121.2v.1M88.1 121.3l.1 .1M88.1 120.6l-2.1 .5M88.2 120.5l-.1-.4a.25 .25 0 0 0-.2 .3 .25 .25 0 0 0 .3 .2M88.4 120.9l-.3 .3M88.4 120.9l.3 .1M88.5 120.9l-.3 .5M88.5 121l-.1 .1M88.5 120.9l.2 .1"/>
<path d="M88.5 121h.1M88.7 121h.1M88.8 121.9l-2.3 .5M89.1 121.7l-.3 .2M89.1 120.1a.45 .45 0 0 1 .6-.3 .45 .45 0 0 1 .2 .6M89.3 120.1v-.1l.2 .2M89.3 120.1l.2 .1M89.4 120.2l.6 .1M89.7 133.3l11.2 3.1M89.9 120.4h.1M90.7 120.5l.4 .1M91.1 120.1h.1"/>
<path d="M91.1 120.1l.1 .1a.25 .25 0 0 1 0 .2 .25 .25 0 0 1-.2 .1zM92.7 130.4l14.2 3.9M95.6 127.6l11.3 3M98 139.3v3.6M98.6 124.7l11.2 3M99.8 121.7l-14.3 13.9M99.8 121.7v1.8l-14.3 13.9M100.9 136.4l-2.9 2.9M100.9 136.4v3.7l-2.9 2.8M106.9 130.6v3.7M109.8 127.7l-2.9 2.9M109.8 127.7v3.7l-2.9 2.9"/>
<path d="M161 121.4l-7.9 9.5 7.9 9.5M181.6 121.4h-49.2v-9.5h127v9.5h-31.7a9.5 9.5 0 0 0-9.5 9.5 9.5 9.5 0 0 0 9.5 9.5h31.7v9.6h-127v-9.6h49.2M192.8 121.4a13.6 13.6 0 0 1 7.6 1.1 9.5 9.5 0 0 1 4.8 10.7 9.5 9.5 0 0 1-9.3 7.2h-3.1M192.8 130.9h12.7M218.2 130.9h22.2M240.4 121.4v19M168.8 150l3.3 3.9h68.3v-3.9M191.2 150v3.9"/>
</g>
<g font-size="8.5">
<text x="141.6" y="198.1">mouse trap car chassis sub-assemb</text>
<text x="202.2" y="198.3">A</text>
</g>
<text font-size="5.1" x="204.2" y="185.4">-</text>
<g font-size="4.7">
<text x="259.3" y="17.2">1</text>
<text x="205.1" y="20.2">5</text>
<text x="177.6" y="87.6">3</text>
<text x="186.5" y="87.6">4</text>
<text x="141.2" y="100.2">2</text>
<text x="215.7" y="174.7">MSU M.&amp; I.E. DEPT.</text>
</g>
<g font-size="4.7" fill="#808000">
<text x="117.9" y="43.4">1.50</text>
<text x="245.4" y="84">1.50</text>
</g>
<text font-size="4.7" fill="#808080" x="216.3" y="101.9">5.25</text>
<g font-size="4.2">
<text x="12.3" y="12.9">ITEM NO.</text>
<text x="43.5" y="12.9">PART NUMBER</text>
<text x="87.2" y="12.9">QTY.</text>
<text x="20.1" y="21.3">1</text>
<text x="34.8" y="19.2">Mousetrap car</text>
<text x="34.8" y="23.3">Chassis</text>
<text x="90.6" y="21.3">1</text>
<text x="34.8" y="29.4">Mousetrap car</text>
<text x="20.1" y="31.5">2</text>
<text x="34.8" y="33.6">bottom support</text>
<text x="90.6" y="31.5">1</text>
<text x="20.1" y="40.3">3</text>
<text x="34.8" y="40.3">mousetrap car head</text>
<text x="90.6" y="40.3">1</text>
<text x="20.1" y="47.6">4</text>
<text x="34.8" y="47.6">mousetrap car ear</text>
<text x="90.6" y="47.6">2</text>
<text x="20.1" y="54.9">5</text>
<text x="34.8" y="54.9">mouse trap assembly</text>
<text x="90.6" y="54.9">2</text>
</g>
<g font-size="3.4">
<text x="200.8" y="180.5">TITLE:</text>
<text x="202" y="190.8">SIZE</text>
<text x="210.8" y="190.9">DWG. NO.</text>
<text x="259.8" y="191">REV</text>
<text x="202.1" y="204.4">SCALE: 1:4</text>
<text x="221" y="204.5">WEIGHT:</text>
<text x="247.8" y="204.4">SHEET 1 OF 1</text>
</g>
<g font-size="3.2">
<text x="158.8" y="200.4">-</text>
<text x="44.2" y="210.4">5</text>
<text x="94.6" y="210.3">4</text>
<text x="143.1" y="210.4">3</text>
<text x="193.2" y="210.3">2</text>
<text x="245.4" y="210.6">1</text>
</g>
<text font-size="3" x="14" y="213.5">SOLIDWORKS Educational Product. For Instructional Use Only.</text>
<g font-size="2.5">
<text x="178" y="178.2">KF</text>
<text x="194.1" y="177.8">-</text>
</g>
<text font-size="2.4" x="123.6" y="170.8">UNLESS OTHERWISE SPECIFIED:</text>
<g font-size="2.2">
<text x="122.5" y="173.7">DIMENSIONS ARE IN INCHES</text>
<text x="178.8" y="171.8">NAME</text>
<text x="190.6" y="172.5">DATE</text>
<text x="122.5" y="176.4">TOLERANCES:</text>
<text x="122.5" y="179">FRACTIONAL</text>
<text x="137.8" y="179">1/16&quot;</text>
<text x="157.8" y="177.8">DRAWN</text>
<text x="122.5" y="184.3">TWO PLACE DECIMAL</text>
<text x="122.5" y="181.7">ANGULAR: MACH</text>
<text x="143.6" y="181.7">5 BEND</text>
<text x="149.5" y="184.3">0.03&quot;</text>
<text x="154.4" y="181.7">1</text>
<text x="157.5" y="182.5">CHECKED</text>
<text x="122.5" y="187">THREE PLACE DECIMAL</text>
<text x="149.4" y="187">0.005&quot;</text>
<text x="157.6" y="187.2">ENG APPR.</text>
<text x="122.6" y="197">COMMENTS:</text>
<text x="157.4" y="192.2">MFG APPR.</text>
</g>
<g font-size="2.1">
<text x="105.8" y="204.5">NEXT ASSY</text>
<text x="126.4" y="204.3">DO NOT SCALE DRAWING</text>
</g>
<g font-size="2">
<text x="59.8" y="189.2">THE INFORMATION CONTAINED IN THIS</text>
<text x="59.8" y="191.7">DRAWING IS THE SOLE PROPERTY OF</text>
<text x="62.8" y="186.5">PROPRIETARY AND CONFIDENTIAL</text>
<text x="122.5" y="190.4">INTERPRET GEOMETRIC</text>
<text x="59.8" y="194.2">&lt;INSERT COMPANY NAME HERE&gt;. ANY</text>
<text x="59.8" y="196.8">REPRODUCTION IN PART OR AS A WHOLE</text>
<text x="122.5" y="192.9">TOLERANCING PER:</text>
<text x="157.7" y="197">MATERIAL</text>
<text x="59.8" y="199.3">WITHOUT THE WRITTEN PERMISSION OF</text>
<text x="59.8" y="201.8">&lt;INSERT COMPANY NAME HERE&gt; IS</text>
<text x="59.8" y="204.3">PROHIBITED.</text>
</g>
</svg>
